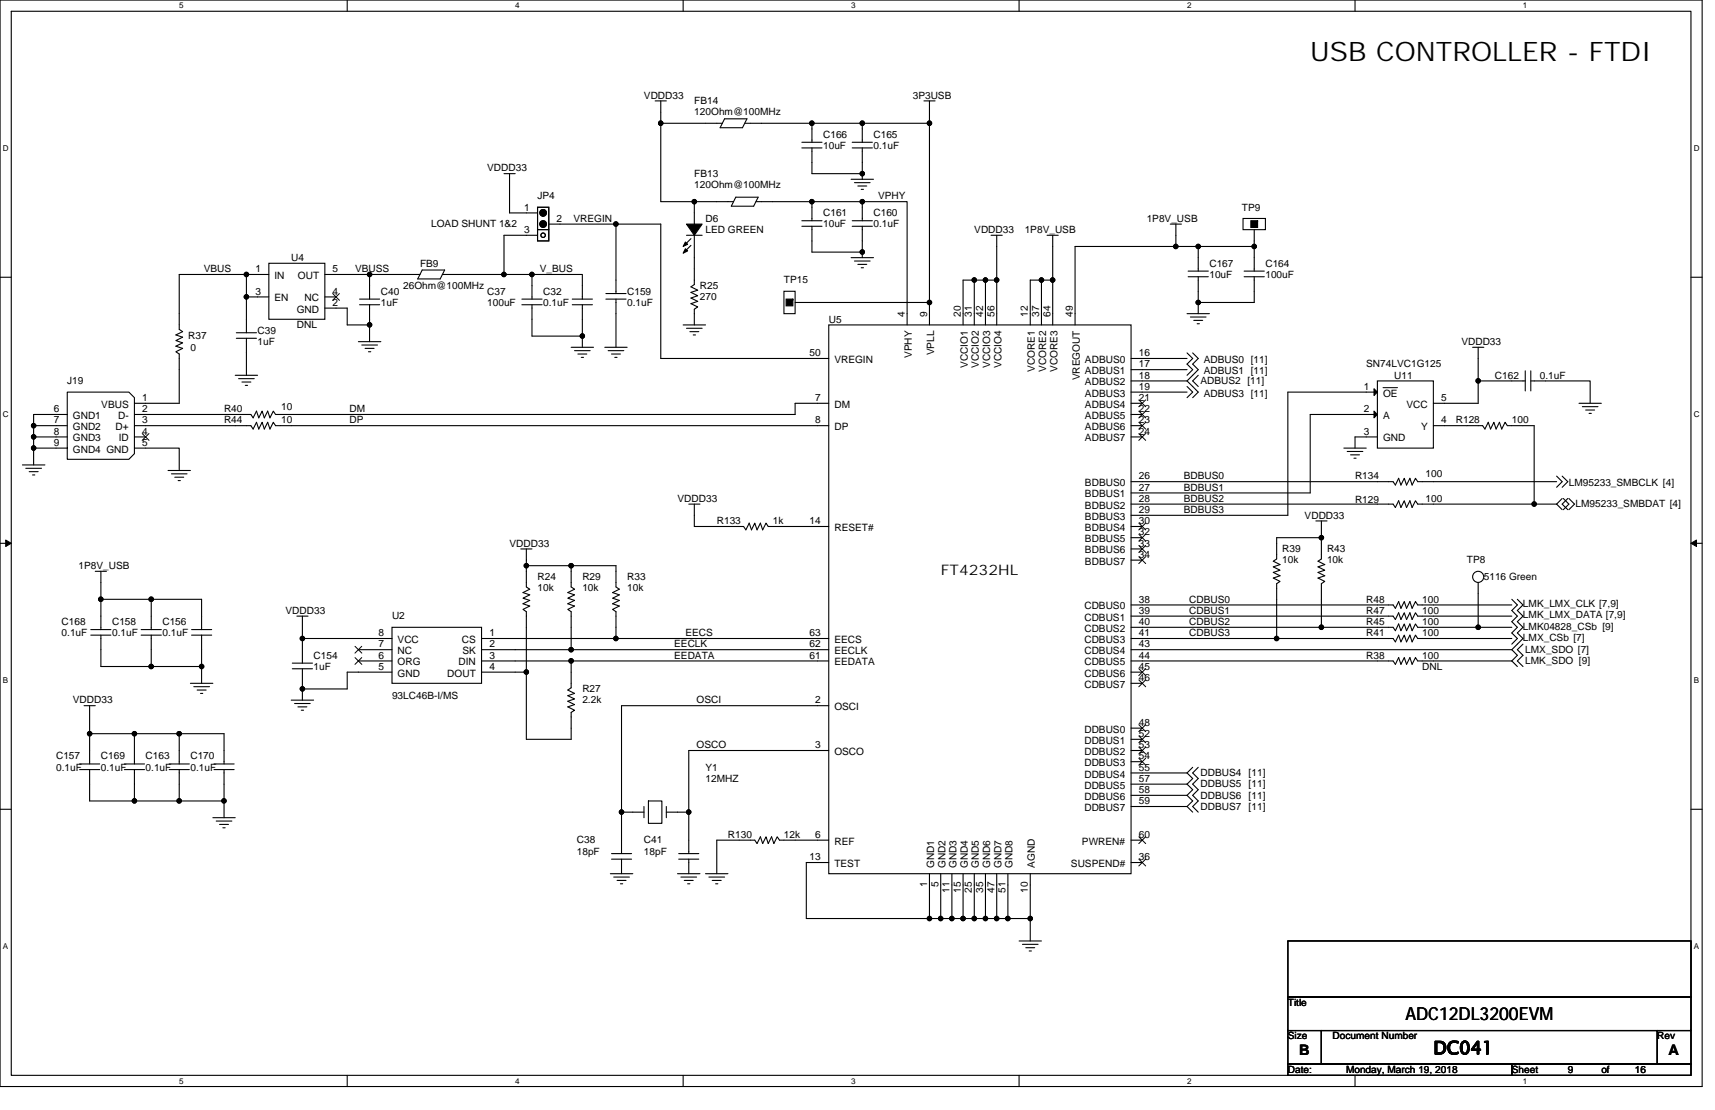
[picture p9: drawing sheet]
<svg xmlns="http://www.w3.org/2000/svg" width="432mm" height="279mm" viewBox="0 0 432 279" stroke-linecap="round" stroke-linejoin="round" font-family="sans-serif">
<path d="M0 0h428.6v273.5h-428.6zM2.8 2.8h422.9v267.9h-422.9z" fill="none" stroke="#000" stroke-width=".28"/>
<g fill="#fff">
<path d="M45.1 .3h1.1v2.3h-1.1z"/>
<path d="M45.1 271h1.1v2.2h-1.1z"/>
</g>
<path d="M87.4 0v2.8M87.4 270.7v2.8" fill="none" stroke="#000" stroke-width=".28"/>
<g fill="#fff">
<path d="M129.7 .3h1.1v2.3h-1.1z"/>
<path d="M129.7 271h1.1v2.2h-1.1z"/>
</g>
<path d="M172 0v2.8M172 270.7v2.8" fill="none" stroke="#000" stroke-width=".28"/>
<g fill="#fff">
<path d="M214.3 .3h1.1v2.3h-1.1z"/>
<path d="M214.3 271h1.1v2.2h-1.1z"/>
</g>
<path d="M256.6 0v2.8M256.6 270.7v2.8" fill="none" stroke="#000" stroke-width=".28"/>
<g fill="#fff">
<path d="M298.9 .3h1.1v2.3h-1.1z"/>
<path d="M298.9 271h1.1v2.2h-1.1z"/>
</g>
<path d="M341.2 0v2.8M341.2 270.7v2.8" fill="none" stroke="#000" stroke-width=".28"/>
<g fill="#fff">
<path d="M383.5 .3h1.1v2.3h-1.1z"/>
<path d="M383.5 271h1.1v2.2h-1.1z"/>
<path d="M.7 36.3h1.5v2.3h-1.5z"/>
<path d="M426.5 36.3h1.4v2.3h-1.4z"/>
<path d="M.7 103.3h1.5v2.2h-1.5z"/>
<path d="M426.5 103.3h1.4v2.2h-1.4z"/>
</g>
<path d="M0 69.8h2.8M425.7 69.8h2.9" fill="none" stroke="#000" stroke-width=".28"/>
<g fill="#fff">
<path d="M.7 170.2h1.4v2.3h-1.4z"/>
<path d="M426.5 170.2h1.3v2.3h-1.3z"/>
</g>
<path d="M0 136.8h2.8M425.7 136.8h2.9" fill="none" stroke="#000" stroke-width=".28"/>
<path d="M1.4 135.9l1.4 .9-1.4 .8zM425.7 136.8l1.4-.9v1.7z" fill="#000" stroke="#000" stroke-width=".25"/>
<g fill="#fff">
<path d="M.7 237.2h1.4v2.2h-1.4z"/>
<path d="M426.4 237.2h1.4v2.2h-1.4z"/>
</g>
<g fill="none" stroke="#000" stroke-width=".28">
<path d="M165 25.4h2.8M166.4 31v19.8h8.4M166.4 31h15.5M166.4 25.4v5.6M182.4 29.9h5.7l-1.2 2.3h-5.6zM201.9 37.2h5.1M201.9 35.8h5.1M204.4 37.2v6.5h12.7M204.4 31h-16.9M204.4 31v4.8M204.4 31h12.7M214.6 37.2h5"/>
<path d="M214.6 35.8h5M217.1 37.2v6.5M217.1 31h16.9M217.1 31v4.8M232.6 25.4h2.8M234 31v45.1M234 25.4v5.6M126.9 43.7h2.8M128.3 43.7v9.9h7M135.3 52.2h2.9v8.4h-2.9zM135.3 59.2h-8.4v9.9M135.3 57.8h2.9"/>
<path d="M138.2 56.4h16.9v17.5M155.1 56.4h11.3v33.8h42.3M172.8 59.2h4M174.8 59.2v12.4l-.8 .6 1.7 .8-1.7 .6 1.7 .8-1.7 .6 1.7 .9-1.7 .5 1.7 .9-.9 .5v4M174.8 50.8v5.6M184.7 50.8h-9.9M185.3 49.6h5.6l-1.1 2.3h-5.7zM190.3 50.8h14.1M201.9 57h5.1M201.9 55.6h5.1M204.4 50.8v4.8M204.4 57v6.5h12.7"/>
<path d="M204.4 50.8h12.7M214.3 45.1h5.6M214.6 57h5M214.6 55.6h5M215.1 46h4M216 46.8h2.2M216.8 47.7h.6M217.1 50.8h11.3v31M217.1 50.8v4.8M217.1 57v6.5M217.1 43.7v1.4M249.5 59.2h2.8"/>
<path d="M251 59.2v11.3M263.6 59.2h2.8M265 59.2v11.3M294.6 56.4h2.9M296.1 56.4v5.6M313 55h5.6v2.8h-5.6zM315.8 57.8v4.2M62 69.1v5.6h5.7M62 69.1h5.7M62 69.1h-16.9v13.8l.9 .6-1.7 .8 1.7 .6-1.7 .8 1.7 .6-1.7 .8 1.7 .6-1.7 .8 .8 .6v12.4h-11.3M62 74.7v9.1M67.7 66.3h14.1v14.1h-14.1z"/>
<path d="M81.8 69.1h11.2M81.8 77.6h5.6v4.2h5.6M81.8 74.7h2.8M90.5 76.7h5.1M90.5 75.3h5.1M93 76.7v5.1M93 69.1v6.2M105.7 69.1h-12.7M106.3 68h5.7l-1.2 2.2h-5.6zM111.4 69.1h15.5M126.9 69.1h7M131.4 76.7h5.1"/>
<path d="M131.4 75.3h5.1M133.9 76.7v7.9h12.7M133.9 69.1v6.2M133.9 69.1h12.7v6.2M144.1 76.7h5.1M144.1 75.3h5.1M146.6 76.7v7.9M152.5 75.3h5.1M152.5 73.9h5.1M155.1 75.3v12.1M174 60.1l-1.7 1.7M174 61.8l-1.7 1.7"/>
<path d="M197.4 73.3h2.8v5.7h-2.8zM200.2 76.1h33.8M214.3 64.9h5.6M215.1 65.7h4M216 66.5h2.2M216.8 67.4h.6M217.1 63.5v1.4M234 76.1v5.7M245.3 70.5h-2.8v11.3M245.3 70.5h2.8M245.3 70.5v11.3M248.1 70.5h2.9"/>
<path d="M248.1 70.5v11.3M251 70.5v11.3M262.2 70.5h-2.8v11.3M262.2 70.5h2.8M262.2 70.5v11.3M265 70.5v11.3M296.1 62h5.6M296.1 62h-25.4v19.8M298.9 79h5.6M299.1 69.7h5.1M299.1 68.2h5.1M299.7 79.8h4"/>
<path d="M301.7 76.1v2.9M301.7 69.7v6.4M313.2 69.7h5.1M313.2 68.2h5.1M315.8 69.7v6.4h-14.1M315.8 62h-14.1v6.2M315.8 62v6.2M16.9 98.7h15.5l1.4 1.4v14.1l-1.4 1.4h-15.5zM59.2 94.5h5.7M59.5 85.2h5.1M59.5 83.8h5.1M60.1 95.3h3.9"/>
<path d="M60.9 96.2h2.3M61.8 97h.5M62 85.2v9.3M90.2 86h5.7M91.1 86.8h3.9M91.9 87.7h2.3M92.8 88.5h.5M93 81.8v4.2M143.8 87.4h5.6M144.7 88.3h3.9M145.5 89.1h2.2M146.3 90h.6"/>
<path d="M146.6 84.6v2.8M152.3 87.4h5.6M153.1 88.3h4M154 89.1h2.2M154.8 90h.6M172 81.8h5.6M172.8 82.6h4M173.7 83.5h2.2M174.5 84.3h.6M208.7 81.8h76.1v138.1h-76.1zM284.8 95.9h14.1M284.8 98.7h14.1"/>
<path d="M298.9 97.3l1.4 1.4-1.4 1.4M298.9 90.2h-14.1M298.9 93h-14.1M298.9 95.9l2.8 2.8-1.4 1.4M298.9 88.8l1.4 1.4-1.4 1.5 1.4 1.3-1.4 1.5M300.3 88.8l1.4 1.4-1.4 1.5 1.4 1.3-2.8 2.9M300.6 80.6h2.2M301.4 81.5h.6M301.7 94.5l-1.4 1.4 1.4 1.4M346.8 95.9h14.1v16.9h-14.1zM346.8 98.7h-22.5v31h-39.5M370.8 87.4h2.8"/>
<path d="M372.2 87.4v8.5M372.2 95.9v5.6h-11.3M384 93.3v5.1M384 95.9h-11.8M385.4 93.3v5.1M385.4 95.9h15v5.6M5.7 117h5.6M6.5 117.9h4M7.3 118.7h2.3M8.2 119.5h.6M8.5 107.1h8.4M8.5 107.1v2.9"/>
<path d="M8.5 110h8.4M8.5 110v2.8M8.5 112.8h8.4M8.5 112.8v4.2M16.9 104.3h-8.4v2.8M33.8 112.8h11.3v5.6M33.8 107.1h29.4l.5 .9 .9-1.7 .6 1.7 .8-1.7 .5 1.7 .9-1.7 .6 1.7 .8-1.7 .6 .8h139.3M33.8 110h2.9M42.3 118.4h5.6M43.2 119.3h3.9M208.7 101.5h-8.5v2.8h-130.8l-.6-.8-.8 1.7-.6-1.7-.9 1.7-.5-1.7-.8 1.7-.6-1.7-.9 1.7-.5-.9h-29.4M284.8 101.5h2.8"/>
<path d="M284.8 104.3h2.8M284.8 107.1h2.8M284.8 110h2.8M338.3 112.8h5.7M339.2 113.6h3.9M340 114.5h2.3M340.9 115.3h.5M346.8 104.3h-16.9v19.8h-45.1M346.8 110h-5.6v2.8M360.9 107.1h12.4l.6 .9 .8-1.7 .6 1.7 .8-1.7 .6 1.7 .8-1.7 .6 1.7 .8-1.7 .6 .8h6.8v19.8M391.9 119.8l1.4 1.4-1.4 1.5M393.3 119.8l1.4 1.4-1.4 1.5"/>
<path d="M397.6 101.5h5.6M398.4 102.4h3.9M399.2 103.2h2.3M400.1 104.1h.6M44 120.1h2.2M44.9 121h.5M131.1 138.2h2.8M132.5 138.2v4.2M173.4 126.9h2.8M174.8 126.9v5.6h12.4l.6 .9 .8-1.7 .6 1.7 .8-1.7 .6 1.7 .9-1.7 .5 1.7 .9-1.7 .5 .8h15.3M284.8 132.5h2.8M284.8 135.3h2.8"/>
<path d="M284.8 138.2h2.8M331.3 131.1h2.8M332.7 135.3v5.4l-.8 .6 1.6 .8-1.6 .6 1.6 .8-1.6 .6 1.6 .8-1.6 .6 1.6 .8-.8 .6v11M332.7 135.3h-11.3v5.4l-.8 .6 1.7 .8-1.7 .6 1.7 .8-1.7 .6 1.7 .8-1.7 .6 1.7 .8-.9 .6v13.8M332.7 131.1v4.2M386.3 126.9h-29.3l-.6-.9-.9 1.7-.5-1.7-.9 1.7-.5-1.7-.9 1.7-.6-1.7-.8 1.7-.5-.8h-66M386.3 126.9h5.6M391.9 121.2h-34.9l-.6-.8-.9 1.7-.5-1.7-.9 1.7-.5-1.7-.9 1.7-.6-1.7-.8 1.7-.5-.9h-66M391.9 126.9l1.4 1.4M393.3 125.5l-1.4 1.4M393.6 125.5l1.4 1.4-1.4 1.4M394.7 125.5l-1.4 1.4 1.4 1.4"/>
<path d="M395 125.5l1.4 1.4-1.4 1.4M22.9 159.9h5M22.9 158.5h5M24 143.8h2.8M25.4 159.9v7.9h12.7M25.4 143.8v7.1M25.4 150.9v7.6M25.4 150.9h12.7M35.5 159.9h5.1M35.5 158.5h5.1M38.1 159.9v7.9M38.1 150.9v7.6"/>
<path d="M38.1 150.9h12.7v7.6M48.2 159.9h5.1M48.2 158.5h5.1M50.8 159.9v7.9M74.7 155.1h2.9M76.1 155.1v5.6h22.6M98.7 157.9h22.5v14.1h-22.5zM132.5 142.4v5.3l.9 .6-1.7 .9 1.7 .5-1.7 .9 1.7 .5-1.7 .9 1.7 .5-1.7 .9 .8 .6v15.2M132.5 142.4h11.3M143.8 142.4v5.3l.9 .6-1.7 .9 1.7 .5-1.7 .9 1.7 .5-1.7 .9 1.7 .5-1.7 .9 .8 .6v9.5M143.8 142.4h11.3v5.3l.8 .6-1.7 .9 1.7 .5-1.7 .9 1.7 .5-1.7 .9 1.7 .5-1.7 .9 .9 .6v6.7M284.8 152.3h66l.5 .8 .8-1.7 .6 1.7 .9-1.7 .5 1.7 .9-1.7 .5 1.7 .9-1.7 .6 .9h23.6"/>
<path d="M284.8 155.1h66l.5 .8 .8-1.7 .6 1.7 .9-1.7 .5 1.7 .9-1.7 .5 1.7 .9-1.7 .6 .9h23.6M284.8 157.9h47.9M284.8 141h2.8M332.7 157.9h18.1l.5 .8 .8-1.6 .6 1.6 .9-1.6 .5 1.6 .9-1.6 .5 1.6 .9-1.6 .6 .8h15.2M372.2 146.6v11.3M372.2 157.9h8.4M380.6 150.9l1.4 1.4-1.4 1.4 1.4 1.4-1.4 1.4 1.4 1.4-1.4 1.4 1.4 1.4-1.4 1.4M382 150.9l1.5 1.4-1.5 1.4 1.5 1.4-1.5 1.4 1.5 1.4-1.5 1.4 1.5 1.4-2.9 2.8M21.2 177.6h2.8M22.6 177.6v7.1M38.1 167.8h12.7M47.9 172h5.7"/>
<path d="M48.8 172.8h3.9M49.6 173.7h2.3M50.5 174.5h.6M50.8 167.8v4.2M73.3 176.2h5.7M73.6 168.3h5.1M73.6 166.9h5.1M74.2 177.1h3.9M75 177.9h2.3M75.9 178.8h.5M76.1 168.3v5.1M76.1 160.7v6.2"/>
<path d="M76.1 173.4v2.8M90.2 163.5h8.5M90.2 166.4h8.5M98.7 169.2h-11.3v4.2h-11.3M121.2 160.7h33.9M121.2 163.5h22.6M121.2 166.4h22.6M121.2 169.2h11.3M143.8 166.4v6.7l-.8 .6 1.7 .8-1.7 .6 1.7 .8-1.7 .6 1.7 .9-1.7 .5 1.7 .9-.9 .5v6.8h-11.3v-16.9M143.8 166.4h64.9M143.8 163.5h64.9M155.1 160.7h53.6"/>
<path d="M208.7 177.6h-52.2v26.8M284.8 163.5h95.8M284.8 160.7h36.6M284.8 166.4h66l.5 .8 .8-1.7 .6 1.7 .9-1.7 .5 1.7 .9-1.7 .5 1.7 .9-1.7 .6 .9h23.6M284.8 169.2h2.8M284.8 172h2.8M321.4 160.7h29.4l.5 .9 .8-1.7 .6 1.7 .9-1.7 .5 1.7 .9-1.7 .5 1.7 .9-1.7 .6 .8h23.6M380.6 163.5l1.4 1.5-1.4 1.4M380.6 166.4l1.4 1.4M383.5 162.1l-1.5 1.4 1.5 1.5-1.5 1.4 1.5 1.4M20 193.7h5.1M20 192.3h5.1"/>
<path d="M22.6 184.7h11.2M22.6 184.7v7.6M22.6 193.7v7.9h11.2M31.3 193.7h5.1M31.3 192.3h5.1M33.8 184.7h11.3M33.8 193.7v7.9M33.8 184.7v7.6M42.6 193.7h5.1M42.6 192.3h5.1M45.1 193.7v7.9M45.1 184.7v7.6"/>
<path d="M45.1 184.7h11.3v7.6M53.9 193.7h5M53.9 192.3h5M56.4 193.7v7.9M208.7 188.9h-35.3v15.5M284.8 194.6h14.1M284.8 197.4h14.1M284.8 183.3h2.8M284.8 186.1h2.8M284.8 188.9h2.8M284.8 191.7h2.8M298.9 194.6l1.4 1.4-1.4 1.4"/>
<path d="M298.9 197.4l1.4 1.4-1.4 1.4M300.3 193.1l-1.4 1.5M301.7 193.1l-1.4 1.5 1.4 1.4-1.4 1.4 1.4 1.4-1.4 1.4 1.4 1.4-1.4 1.4 1.4 1.4M0 203.7h2.8M33.8 201.6h11.3M45.1 201.6h11.3M53.6 205.8h5.6M54.4 206.7h4M55.3 207.5h2.2M56.1 208.4h.6M56.4 201.6v4.2M153.7 219.9h5.6"/>
<path d="M154 216.3h5M154 214.9h5M156.5 204.4v10.5M156.5 216.3v3.6M156.5 204.4h5.6M162.1 203v2.8M163.3 201.6h3.3v5.6h-3.3zM167.8 204.4h5.6M167.8 203v2.8M170.6 219.9h5.6M170.9 216.3h5M170.9 214.9h5"/>
<path d="M173.4 204.4v10.5M173.4 216.3v3.6M177.6 219.9h5.7M208.7 217.1h-5.7v14.1h31M208.7 211.5h-12.4l-.6-.9-.9 1.7-.5-1.7-.9 1.7-.5-1.7-.9 1.7-.5-1.7-.9 1.7-.6-.8h-9.5v8.4M234 219.9v11.3M236.9 219.9v11.3M239.7 219.9v11.3M242.5 219.9v11.3M245.3 219.9v11.3M248.1 219.9v11.3M251 219.9v11.3"/>
<path d="M253.8 219.9v11.3M259.4 219.9v11.3M284.8 200.2h14.1M284.8 211.5h2.8M284.8 217.1h2.8M298.9 203h-14.1M298.9 200.2l1.4 1.4-1.4 1.4M298.9 203l1.4 1.4M425.7 203.7h2.9M154.5 220.8h4M155.4 221.6h2.2M156.2 222.5h.6"/>
<path d="M171.4 220.8h4M172.3 221.6h2.2M173.1 222.5h.6M178.5 220.8h3.9M179.3 221.6h2.3M180.2 222.5h.5M234 231.2h2.9M236.9 231.2h2.8M239.7 231.2h2.8M242.5 231.2h2.8M245.3 231.2h2.8M248.1 231.2h2.9"/>
<path d="M251 231.2h2.8M253.8 231.2h5.6M256.6 236.9h5.6M257.4 237.7h4M258.3 238.5h2.2M259.1 239.4h.6M259.4 231.2v5.7M324.3 236.9h101.4v14.1h-101.4zM324.3 251h101.4v8.4h-101.4zM324.3 259.4h8.4v8.5h-8.4zM332.7 259.4h84.6v8.5h-84.6zM417.3 259.4h8.4v8.5h-8.4z"/>
<path d="M324.3 267.9h56.3v2.8h-56.3zM380.6 267.9h45.1v2.8h-45.1z"/>
<circle cx="136.7" cy="59.2" r=".57"/>
<circle cx="372.2" cy="145.2" r="1.4"/>
</g>
<g fill="#000" stroke="#000" stroke-width=".28">
<path d="M345.9 97.9l.9 .8-.9 .8zM345.9 103.5l.9 .8-.9 .9z"/>
<path d="M172.8 56.4h4l-2 2.8z" fill-rule="evenodd"/>
<path d="M314.9 55.6v1.7h1.7v-1.7z" fill-rule="evenodd"/>
<path d="M172.6 62.6l.5 .6-1.1 .5z" fill-rule="evenodd"/>
<path d="M172.6 60.9l.5 .6-1.1 .5z" fill-rule="evenodd"/>
<path d="M197.9 75.3v1.7h1.7v-1.7z" fill-rule="evenodd"/>
<circle cx="166.3" cy="31" r=".56"/>
<circle cx="204.4" cy="31" r=".56"/>
<circle cx="217.1" cy="31" r=".56"/>
<circle cx="234" cy="31" r=".56"/>
<circle cx="136.7" cy="53.6" r=".84"/>
<circle cx="136.7" cy="56.4" r=".84"/>
<circle cx="155.1" cy="56.4" r=".55"/>
<circle cx="174.8" cy="50.8" r=".55"/>
<circle cx="204.4" cy="50.8" r=".55"/>
<circle cx="217.1" cy="43.7" r=".55"/>
<circle cx="217.1" cy="50.8" r=".55"/>
<circle cx="62" cy="69.1" r=".55"/>
<circle cx="62" cy="74.7" r=".55"/>
<circle cx="93" cy="69.1" r=".55"/>
<circle cx="126.9" cy="69.1" r=".55"/>
<circle cx="133.9" cy="69.1" r=".55"/>
<circle cx="217.1" cy="63.4" r=".55"/>
<circle cx="234" cy="76.1" r=".55"/>
<circle cx="245.3" cy="70.5" r=".55"/>
<circle cx="248.1" cy="70.5" r=".55"/>
<circle cx="250.9" cy="70.5" r=".55"/>
<circle cx="262.2" cy="70.5" r=".55"/>
<circle cx="265" cy="70.5" r=".55"/>
<circle cx="296" cy="62" r=".55"/>
<circle cx="301.7" cy="62" r=".55"/>
<circle cx="301.7" cy="76.1" r=".55"/>
<circle cx="315.8" cy="62" r=".55"/>
<circle cx="93" cy="81.8" r=".55"/>
<circle cx="146.6" cy="84.6" r=".55"/>
<circle cx="372.2" cy="95.9" r=".55"/>
<circle cx="8.5" cy="110" r=".55"/>
<circle cx="8.5" cy="112.8" r=".55"/>
<circle cx="8.5" cy="107.1" r=".55"/>
<circle cx="332.7" cy="135.3" r=".55"/>
<circle cx="386.3" cy="126.9" r=".55"/>
<circle cx="25.4" cy="150.8" r=".56"/>
<circle cx="38.1" cy="150.8" r=".57"/>
<circle cx="132.5" cy="142.4" r=".55"/>
<circle cx="143.8" cy="142.4" r=".56"/>
<circle cx="332.7" cy="157.9" r=".56"/>
<circle cx="372.2" cy="157.9" r=".56"/>
<circle cx="38.1" cy="167.8" r=".56"/>
<circle cx="50.8" cy="167.8" r=".55"/>
<circle cx="76.1" cy="160.7" r=".55"/>
<circle cx="76.1" cy="173.4" r=".55"/>
<circle cx="132.5" cy="169.2" r=".55"/>
<circle cx="143.8" cy="166.3" r=".56"/>
<circle cx="143.8" cy="163.5" r=".56"/>
<circle cx="155.1" cy="160.7" r=".55"/>
<circle cx="321.4" cy="160.7" r=".55"/>
<circle cx="22.6" cy="184.7" r=".55"/>
<circle cx="33.8" cy="184.7" r=".55"/>
<circle cx="45.1" cy="184.7" r=".56"/>
<circle cx="33.8" cy="201.6" r=".55"/>
<circle cx="45.1" cy="201.6" r=".56"/>
<circle cx="56.4" cy="201.6" r=".55"/>
<circle cx="156.5" cy="204.4" r=".55"/>
<circle cx="173.4" cy="204.4" r=".55"/>
<circle cx="234" cy="231.2" r=".55"/>
<circle cx="236.8" cy="231.2" r=".55"/>
<circle cx="239.6" cy="231.2" r=".55"/>
<circle cx="242.5" cy="231.2" r=".56"/>
<circle cx="245.3" cy="231.2" r=".55"/>
<circle cx="248.1" cy="231.2" r=".55"/>
<circle cx="250.9" cy="231.2" r=".55"/>
<circle cx="253.7" cy="231.2" r=".55"/>
<circle cx="259.4" cy="231.2" r=".55"/>
</g>
<g fill="none" stroke="#000" stroke-width=".25">
<path d="M83.8 73.9l1.7 1.7M85.4 73.9l-1.7 1.7M348.2 97.6h3.7M35.8 109.1l1.7 1.7M37.5 109.1l-1.7 1.7M286.7 100.7l1.8 1.7M286.7 103.5l1.8 1.7M286.7 106.3l1.8 1.7M286.7 109.1l1.8 1.7M288.4 100.7l-1.7 1.7M288.4 103.5l-1.7 1.7M288.4 106.3l-1.7 1.7"/>
<path d="M288.4 109.1l-1.7 1.7M286.7 131.7l1.8 1.7M286.7 134.5l1.8 1.7M286.7 137.3l1.8 1.7M288.4 131.7l-1.7 1.7M288.4 134.5l-1.7 1.7M288.4 137.3l-1.7 1.7M286.7 140.1l1.8 1.8M288.4 140.1l-1.7 1.8M89.4 162.7l1.7 1.7M89.4 165.5l1.7 1.7M91.1 162.7l-1.7 1.7"/>
<path d="M91.1 165.5l-1.7 1.7M286.7 168.3l1.8 1.8M286.7 171.2l1.8 1.7M288.4 168.3l-1.7 1.8M288.4 171.2l-1.7 1.7M286.7 182.4l1.8 1.8M286.7 185.3l1.8 1.7M286.7 188.1l1.8 1.7M286.7 190.9l1.8 1.7M288.4 182.4l-1.7 1.8M288.4 185.3l-1.7 1.7M288.4 188.1l-1.7 1.7"/>
<path d="M288.4 190.9l-1.7 1.7M286.7 210.6l1.8 1.7M286.7 216.3l1.8 1.7M288.4 210.6l-1.7 1.7M288.4 216.3l-1.7 1.7"/>
</g>
<text font-size="6.8" x="329.9" y="15.3">USB CONTROLLER - FTDI</text>
<g font-size="4.5">
<text x="353.8" y="256.9">ADC12DL3200EVM</text>
<text x="360.9" y="265.3">DC041</text>
</g>
<g font-size="3.7">
<text x="236.9" y="144.7">FT4232HL</text>
<text x="327.1" y="265.6">B</text>
<text x="420.1" y="265.6">A</text>
</g>
<g font-size="2.5">
<text x="162.1" y="24.8">VDDD33</text>
<text x="174.8" y="29">120Ohm@100MHz</text>
<text x="174.8" y="26.2">FB14</text>
<text x="229.8" y="24.8">3P3USB</text>
<text x="207.2" y="34.7">C166</text>
<text x="219.9" y="34.7">C165</text>
<text x="207.2" y="37.5">10uF</text>
<text x="219.9" y="37.5">0.1uF</text>
<text x="122.7" y="43.1">VDDD33</text>
<text x="174.8" y="47.4">120Ohm@100MHz</text>
<text x="174.8" y="44.6">FB13</text>
<text x="132" y="53">1</text>
<text x="135.3" y="50.2">JP4</text>
<text x="221.1" y="50.2">VPHY</text>
<text x="312.7" y="53">TP9</text>
<text x="108.6" y="57.2">LOAD SHUNT 1&amp;2</text>
<text x="132" y="58.6">3</text>
<text x="140.1" y="55.8">2</text>
<text x="144.4" y="55.8">VREGIN</text>
<text x="177.6" y="55.8">D6</text>
<text x="177.6" y="58.7">LED GREEN</text>
<text x="207.2" y="54.4">C161</text>
<text x="207.2" y="57.2">10uF</text>
<text x="219.9" y="54.4">C160</text>
<text x="219.9" y="57.2">0.1uF</text>
<text x="245.3" y="58.7">VDDD33</text>
<text x="258" y="58.7">1P8V_USB</text>
<text x="288.7" y="55.8">1P8V_USB</text>
<text x="73.3" y="65.7">U4</text>
<text x="51.3" y="68.5">VBUS</text>
<text x="64.3" y="68.5">1</text>
<text x="69.1" y="70.2">IN</text>
<text x="75" y="70.2">OUT</text>
<text x="83.8" y="68.5">5</text>
<text x="89.4" y="68.5">VBUSS</text>
<text x="105.7" y="67.1">FB9</text>
<text x="135.9" y="68.4">V_BUS</text>
<text x="197.4" y="71.3">TP15</text>
<text x="304.5" y="67.1">C167</text>
<text x="304.5" y="69.9">10uF</text>
<text x="318.6" y="67.1">C164</text>
<text x="318.6" y="69.9">100uF</text>
<text x="64.3" y="74.1">3</text>
<text x="69.1" y="75.9">EN</text>
<text x="76.7" y="75.9">NC</text>
<text x="83.8" y="74.1">4</text>
<text x="83.8" y="77">2</text>
<text x="95.9" y="74.1">C40</text>
<text x="95.9" y="77">1uF</text>
<text x="101.5" y="72.7">26Ohm@100MHz</text>
<text x="122.7" y="74.1">C37</text>
<text x="122.7" y="77">100uF</text>
<text x="136.8" y="74.1">C32</text>
<text x="136.8" y="77">0.1uF</text>
<text x="157.9" y="74.1">C159</text>
<text x="157.9" y="77">0.1uF</text>
<text x="176.2" y="72.7">R25</text>
<text x="176.2" y="75.6">270</text>
<text x="74.7" y="78.7">GND</text>
<text x="74.7" y="82.6">DNL</text>
<text x="208.7" y="81.2">U5</text>
<text x="227.8" y="79.8" transform="rotate(-90 227.8 79.8)">4</text>
<text x="233.4" y="79.8" transform="rotate(-90 233.4 79.8)">9</text>
<text x="241.9" y="79.8" transform="rotate(-90 241.9 79.8)">20</text>
<text x="244.7" y="79.8" transform="rotate(-90 244.7 79.8)">31</text>
<text x="247.5" y="79.8" transform="rotate(-90 247.5 79.8)">42</text>
<text x="250.4" y="79.8" transform="rotate(-90 250.4 79.8)">56</text>
<text x="258.8" y="79.8" transform="rotate(-90 258.8 79.8)">12</text>
<text x="261.6" y="79.8" transform="rotate(-90 261.6 79.8)">37</text>
<text x="264.5" y="79.8" transform="rotate(-90 264.5 79.8)">64</text>
<text x="270.1" y="79.8" transform="rotate(-90 270.1 79.8)">49</text>
<text x="47.4" y="85.4">R37</text>
<text x="47.9" y="88.2">0</text>
<text x="64.9" y="84">C39</text>
<text x="64.9" y="86.8">1uF</text>
<text x="203.9" y="89.6">50</text>
<text x="235.2" y="89.4" transform="rotate(-90 235.2 89.4)">VPLL</text>
<text x="286.7" y="89.6">16</text>
<text x="367.9" y="86.8">VDDD33</text>
<text x="210.1" y="91.4">VREGIN</text>
<text x="229.6" y="90.1" transform="rotate(-90 229.6 90.1)">VPHY</text>
<text x="243.7" y="92.7" transform="rotate(-90 243.7 92.7)">VCCIO1</text>
<text x="246.5" y="92.7" transform="rotate(-90 246.5 92.7)">VCCIO2</text>
<text x="249.3" y="92.7" transform="rotate(-90 249.3 92.7)">VCCIO3</text>
<text x="252.1" y="92.7" transform="rotate(-90 252.1 92.7)">VCCIO4</text>
<text x="260.6" y="93.7" transform="rotate(-90 260.6 93.7)">VCORE1</text>
<text x="263.4" y="93.7" transform="rotate(-90 263.4 93.7)">VCORE2</text>
<text x="266.2" y="93.7" transform="rotate(-90 266.2 93.7)">VCORE3</text>
<text x="271.9" y="95.8" transform="rotate(-90 271.9 95.8)">VREGOUT</text>
<text x="273.2" y="91.4">ADBUS0</text>
<text x="273.2" y="94.2">ADBUS1</text>
<text x="286.7" y="92.5">17</text>
<text x="286.7" y="95.3">18</text>
<text x="303.1" y="91.4">ADBUS0 [11]</text>
<text x="303.1" y="94.2">ADBUS1 [11]</text>
<text x="344" y="92.5">SN74LVC1G125</text>
<text x="351" y="95.3">U11</text>
<text x="376.4" y="95.3">C162</text>
<text x="387.7" y="95.3">0.1uF</text>
<text x="16.9" y="96.7">J19</text>
<text x="35.8" y="100.9">1</text>
<text x="205.3" y="100.9">7</text>
<text x="273.2" y="97">ADBUS2</text>
<text x="273.2" y="99.8">ADBUS3</text>
<text x="286.7" y="98.1">19</text>
<text x="286.7" y="100.9">21</text>
<text x="302.3" y="96.7">ADBUS2 [11]</text>
<text x="303.1" y="99.8">ADBUS3 [11]</text>
<text x="343.4" y="98.1">1</text>
<text x="348.2" y="99.8">OE</text>
<text x="362.9" y="100.9">5</text>
<text x="13.5" y="103.7">6</text>
<text x="13.5" y="106.6">7</text>
<text x="18.4" y="105.5">GND1</text>
<text x="25.5" y="102.7">VBUS</text>
<text x="29.7" y="105.5">D-</text>
<text x="35.8" y="106.6">3</text>
<text x="35.8" y="103.7">2</text>
<text x="56.4" y="103.8">R40</text>
<text x="56.4" y="106.6">R44</text>
<text x="70.8" y="106.6">10</text>
<text x="70.8" y="103.2">10</text>
<text x="88" y="103.8">DM</text>
<text x="88" y="106.6">DP</text>
<text x="205.3" y="106.6">8</text>
<text x="210.1" y="102.7">DM</text>
<text x="273.2" y="102.7">ADBUS4</text>
<text x="273.2" y="105.5">ADBUS5</text>
<text x="286.7" y="103.7">22</text>
<text x="286.7" y="106.6">23</text>
<text x="343.4" y="103.7">2</text>
<text x="348.2" y="105.5">A</text>
<text x="354.1" y="102.7">VCC</text>
<text x="362.9" y="106.6">4</text>
<text x="366.5" y="106.6">R128</text>
<text x="380.6" y="106.6">100</text>
<text x="13.5" y="109.4">8</text>
<text x="13.5" y="112.2">9</text>
<text x="18.4" y="108.3">GND2</text>
<text x="18.4" y="111.1">GND3</text>
<text x="18.4" y="113.9">GND4 GND</text>
<text x="29.1" y="108.3">D+</text>
<text x="29.9" y="111.1">ID</text>
<text x="35.8" y="109.4">4</text>
<text x="35.8" y="112.2">5</text>
<text x="210.1" y="108.3">DP</text>
<text x="273.2" y="108.3">ADBUS6</text>
<text x="273.2" y="111.1">ADBUS7</text>
<text x="286.7" y="109.4">24</text>
<text x="343.4" y="109.4">3</text>
<text x="348.2" y="111.1">GND</text>
<text x="357.8" y="108.3">Y</text>
<text x="273.2" y="122.4">BDBUS0</text>
<text x="273.2" y="125.2">BDBUS1</text>
<text x="286.7" y="120.7">26</text>
<text x="286.7" y="123.5">27</text>
<text x="298" y="120.7">BDBUS0</text>
<text x="298" y="123.5">BDBUS1</text>
<text x="341.2" y="120.7">R134</text>
<text x="358.9" y="120.1">100</text>
<text x="395" y="122.4">LM95233_SMBCLK [4]</text>
<text x="170.6" y="126.3">VDDD33</text>
<text x="180.5" y="132">R133</text>
<text x="194.6" y="132">1k</text>
<text x="203.9" y="131.9">14</text>
<text x="273.2" y="128">BDBUS2</text>
<text x="273.2" y="130.9">BDBUS3</text>
<text x="286.7" y="126.3">28</text>
<text x="286.7" y="129.1">29</text>
<text x="286.7" y="131.9">30</text>
<text x="298" y="126.3">BDBUS2</text>
<text x="298" y="129.1">BDBUS3</text>
<text x="328.5" y="130.5">VDDD33</text>
<text x="341.2" y="126.6">R129</text>
<text x="358.9" y="126.3">100</text>
<text x="396.7" y="127.7">LM95233_SMBDAT [4]</text>
<text x="128.3" y="137.6">VDDD33</text>
<text x="210.1" y="133.7">RESET#</text>
<text x="273.2" y="133.7">BDBUS4</text>
<text x="273.2" y="136.5">BDBUS5</text>
<text x="286.7" y="134.7">32</text>
<text x="286.7" y="137.6">33</text>
<text x="19.7" y="143.2">1P8V_USB</text>
<text x="273.2" y="139.3">BDBUS6</text>
<text x="273.2" y="142.1">BDBUS7</text>
<text x="286.7" y="140.4">34</text>
<text x="322.8" y="139">R39</text>
<text x="322.8" y="141.8">10k</text>
<text x="334.1" y="139">R43</text>
<text x="334.1" y="141.8">10k</text>
<text x="369.4" y="141.8">TP8</text>
<text x="135.3" y="146">R24</text>
<text x="135.3" y="148.9">10k</text>
<text x="146.6" y="146">R29</text>
<text x="146.6" y="148.9">10k</text>
<text x="157.9" y="146">R33</text>
<text x="157.9" y="148.9">10k</text>
<text x="373.6" y="146.1">5116 Green</text>
<text x="71.9" y="154.5">VDDD33</text>
<text x="98.7" y="155.9">U2</text>
<text x="273" y="153.4">CDBUS0</text>
<text x="286.7" y="151.7">38</text>
<text x="286.7" y="154.5">39</text>
<text x="299.4" y="151.7">CDBUS0</text>
<text x="299.4" y="154.5">CDBUS1</text>
<text x="344" y="154.5">R47</text>
<text x="344" y="151.7">R48</text>
<text x="358.1" y="154.5">100</text>
<text x="358.1" y="151.7">100</text>
<text x="383.5" y="152.8">LMK_LMX_CLK [7,9]</text>
<text x="383.5" y="155.6">LMK_LMX_DATA [7,9]</text>
<text x="15.5" y="157.3">C168</text>
<text x="15.5" y="160.1">0.1uF</text>
<text x="28.2" y="157.3">C158</text>
<text x="28.2" y="160.1">0.1uF</text>
<text x="40.9" y="157.3">C156</text>
<text x="40.9" y="160.1">0.1uF</text>
<text x="95.3" y="160.1">8</text>
<text x="100.1" y="161.9">VCC</text>
<text x="116.3" y="161.9">CS</text>
<text x="123.2" y="160.1">1</text>
<text x="172.6" y="160.1">EECS</text>
<text x="203.9" y="160.1">63</text>
<text x="210.1" y="161.9">EECS</text>
<text x="273" y="156.2">CDBUS1</text>
<text x="273" y="159">CDBUS2</text>
<text x="273" y="161.9">CDBUS3</text>
<text x="286.7" y="157.3">40</text>
<text x="286.7" y="160.1">41</text>
<text x="299.4" y="157.3">CDBUS2</text>
<text x="299.4" y="160.1">CDBUS3</text>
<text x="344" y="157.3">R45</text>
<text x="344" y="160.1">R41</text>
<text x="358.1" y="157.3">100</text>
<text x="358.1" y="160.1">100</text>
<text x="383.5" y="158.5">LMK04828_CSb [9]</text>
<text x="383.5" y="161.3">LMX_CSb [7]</text>
<text x="79" y="165.8">C154</text>
<text x="95.3" y="162.9">7</text>
<text x="95.3" y="165.8">6</text>
<text x="100.1" y="164.7">NC</text>
<text x="100.1" y="167.5">ORG</text>
<text x="115.4" y="167.5">DIN</text>
<text x="116.4" y="164.7">SK</text>
<text x="123.2" y="165.8">3</text>
<text x="123.2" y="162.9">2</text>
<text x="169.8" y="165.8">EEDATA</text>
<text x="169.8" y="163">EECLK</text>
<text x="203.9" y="165.8">61</text>
<text x="203.9" y="162.9">62</text>
<text x="210.1" y="167.5">EEDATA</text>
<text x="210.1" y="164.7">EECLK</text>
<text x="273" y="164.7">CDBUS4</text>
<text x="273" y="167.5">CDBUS5</text>
<text x="286.7" y="162.9">43</text>
<text x="286.7" y="165.8">44</text>
<text x="344" y="165.8">R38</text>
<text x="358.1" y="165.8">100</text>
<text x="384" y="164.4">LMX_SDO [7]</text>
<text x="384" y="167.2">LMK_SDO [9]</text>
<text x="79" y="168.6">1uF</text>
<text x="95.3" y="168.6">5</text>
<text x="100.1" y="170.3">GND</text>
<text x="112.6" y="170.3">DOUT</text>
<text x="123.2" y="168.6">4</text>
<text x="273" y="170.3">CDBUS6</text>
<text x="273" y="173.1">CDBUS7</text>
<text x="286.7" y="168.6">45</text>
<text x="286.7" y="171.4">46</text>
<text x="358.1" y="168.6">DNL</text>
<text x="18.4" y="177.1">VDDD33</text>
<text x="98.7" y="175.9">93LC46B-I/MS</text>
<text x="146.6" y="174.2">R27</text>
<text x="146.6" y="177.1">2.2k</text>
<text x="175.4" y="177.1">OSCI</text>
<text x="205.3" y="177">2</text>
<text x="210.1" y="178.8">OSCI</text>
<text x="273" y="184.4">DDBUS0</text>
<text x="286.7" y="182.7">48</text>
<text x="286.7" y="185.5">52</text>
<text x="14.1" y="191.2">C157</text>
<text x="25.4" y="191.2">C169</text>
<text x="36.7" y="191.2">C163</text>
<text x="47.9" y="191.2">C170</text>
<text x="175.4" y="188.3">OSCO</text>
<text x="205.3" y="188.3">3</text>
<text x="210.1" y="190.1">OSCO</text>
<text x="273" y="187.2">DDBUS1</text>
<text x="273" y="190.1">DDBUS2</text>
<text x="286.7" y="188.3">53</text>
<text x="286.7" y="191.1">54</text>
<text x="14.1" y="194">0.1uF</text>
<text x="25.4" y="194">0.1uF</text>
<text x="36.7" y="194">0.1uF</text>
<text x="47.9" y="194">0.1uF</text>
<text x="177.6" y="194">Y1</text>
<text x="177.6" y="196.8">12MHZ</text>
<text x="273" y="192.9">DDBUS3</text>
<text x="273" y="195.7">DDBUS4</text>
<text x="286.7" y="194">55</text>
<text x="286.7" y="196.8">57</text>
<text x="302.3" y="195.4">DDBUS4</text>
<text x="314.4" y="195.4">[11]</text>
<text x="273" y="198.5">DDBUS5</text>
<text x="273" y="201.3">DDBUS6</text>
<text x="286.7" y="199.6">58</text>
<text x="286.7" y="202.4">59</text>
<text x="302.3" y="198.2">DDBUS5</text>
<text x="302.3" y="201">DDBUS6</text>
<text x="302.3" y="203.9">DDBUS7</text>
<text x="314.4" y="198.2">[11]</text>
<text x="314.4" y="201">[11]</text>
<text x="314.4" y="203.9">[11]</text>
<text x="273" y="204.2">DDBUS7</text>
<text x="145.2" y="212.3">C38</text>
<text x="145.2" y="215.1">18pF</text>
<text x="162.1" y="212.3">C41</text>
<text x="162.1" y="215.1">18pF</text>
<text x="183.3" y="210.9">R130</text>
<text x="197.4" y="210.9">12k</text>
<text x="205.3" y="210.9">6</text>
<text x="210.1" y="212.6">REF</text>
<text x="272.4" y="212.6">PWREN#</text>
<text x="286.7" y="210.9">60</text>
<text x="203.9" y="216.5">13</text>
<text x="210.1" y="218.2">TEST</text>
<text x="235.2" y="218.5" transform="rotate(-90 235.2 218.5)">GND1</text>
<text x="238" y="218.5" transform="rotate(-90 238 218.5)">GND2</text>
<text x="240.9" y="218.5" transform="rotate(-90 240.9 218.5)">GND3</text>
<text x="243.7" y="218.5" transform="rotate(-90 243.7 218.5)">GND4</text>
<text x="246.5" y="218.5" transform="rotate(-90 246.5 218.5)">GND5</text>
<text x="249.3" y="218.5" transform="rotate(-90 249.3 218.5)">GND6</text>
<text x="252.1" y="218.5" transform="rotate(-90 252.1 218.5)">GND7</text>
<text x="255" y="218.5" transform="rotate(-90 255 218.5)">GND8</text>
<text x="260.6" y="218.5" transform="rotate(-90 260.6 218.5)">AGND</text>
<text x="269.6" y="218.2">SUSPEND#</text>
<text x="286.7" y="216.5">36</text>
<text x="233.4" y="223.3" transform="rotate(-90 233.4 223.3)">1</text>
<text x="236.3" y="223.3" transform="rotate(-90 236.3 223.3)">5</text>
<text x="239.1" y="224.7" transform="rotate(-90 239.1 224.7)">11</text>
<text x="241.9" y="224.7" transform="rotate(-90 241.9 224.7)">15</text>
<text x="244.7" y="224.7" transform="rotate(-90 244.7 224.7)">25</text>
<text x="247.5" y="224.7" transform="rotate(-90 247.5 224.7)">35</text>
<text x="250.4" y="224.7" transform="rotate(-90 250.4 224.7)">47</text>
<text x="253.2" y="224.7" transform="rotate(-90 253.2 224.7)">51</text>
<text x="258.8" y="224.7" transform="rotate(-90 258.8 224.7)">10</text>
<text x="324.3" y="253.2">Title</text>
<text x="324.3" y="261.6">Size</text>
<text x="335.5" y="261.6">Document Number</text>
<text x="417.3" y="261.6">Rev</text>
<text x="324.3" y="270.1">Date:</text>
<text x="338.9" y="270.1">Monday, March 19, 2018</text>
<text x="380.6" y="270.1">Sheet</text>
<text x="394.7" y="270.1">9</text>
<text x="403.2" y="270.1">of</text>
<text x="411.6" y="270.1">16</text>
</g>
<g font-size="2">
<text x="45.1" y="2.1">5</text>
<text x="129.7" y="2.1">4</text>
<text x="214.3" y="2.1">3</text>
<text x="298.9" y="2.1">2</text>
<text x="383.5" y="2.1">1</text>
<text x=".7" y="38.1">D</text>
<text x="426.5" y="38.1">D</text>
<text x=".7" y="105.1">C</text>
<text x="426.5" y="105.1">C</text>
<text x=".7" y="172">B</text>
<text x="426.5" y="172">B</text>
<text x=".7" y="239">A</text>
<text x="426.5" y="239">A</text>
<text x="45.1" y="272.8">5</text>
<text x="129.7" y="272.8">4</text>
<text x="214.3" y="272.8">3</text>
<text x="298.9" y="272.8">2</text>
<text x="383.5" y="272.8">1</text>
</g>
</svg>
